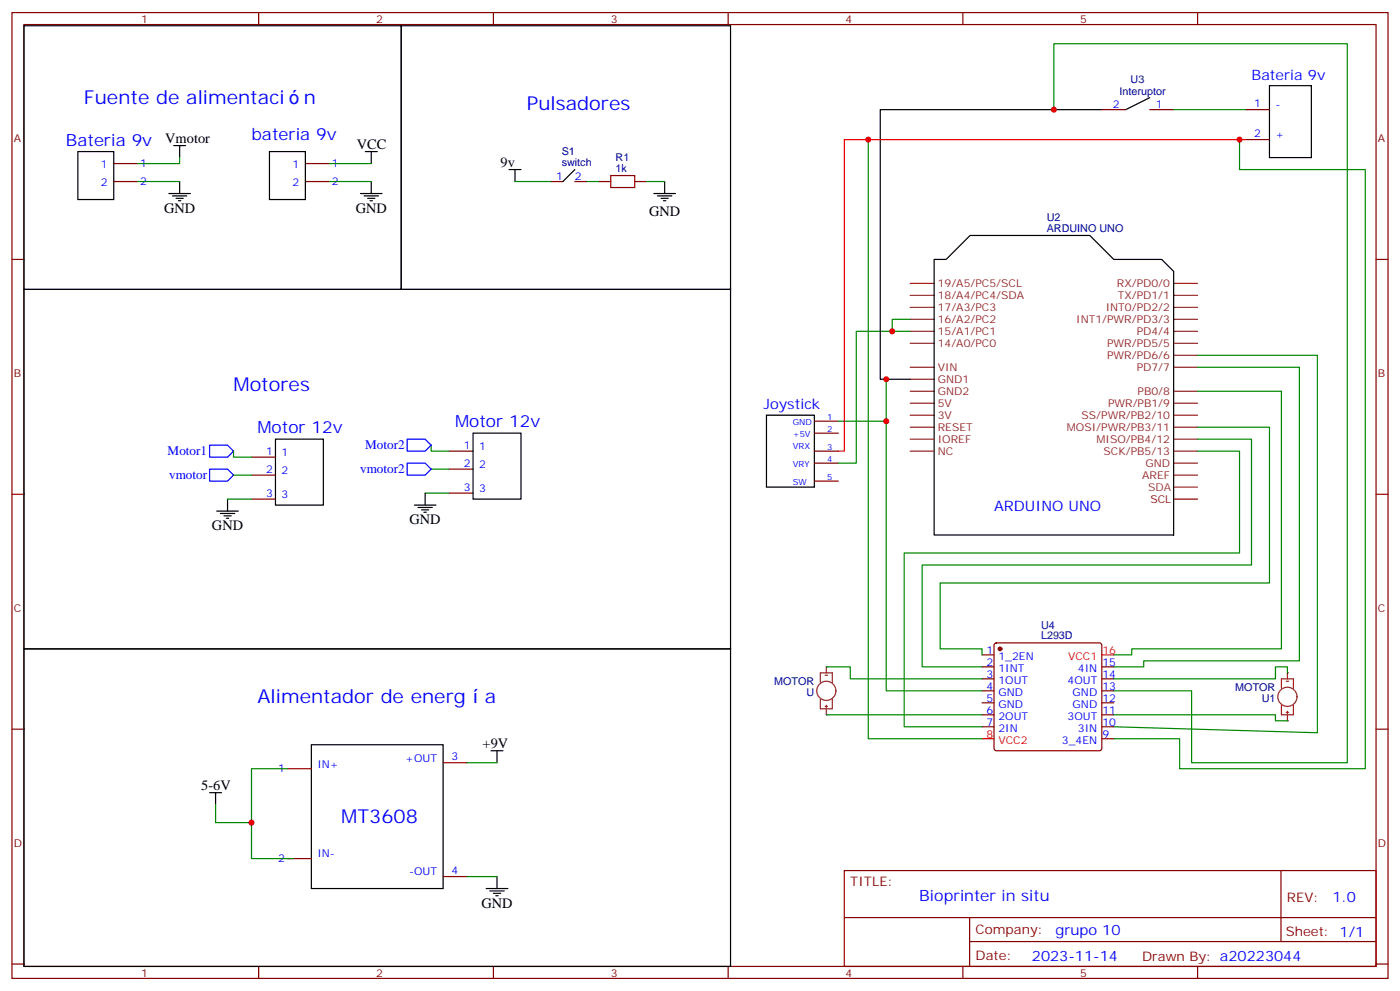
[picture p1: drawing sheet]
<svg xmlns="http://www.w3.org/2000/svg" width="412mm" height="292mm" viewBox="0 0 412 292" stroke-linecap="round" stroke-linejoin="round" font-family="sans-serif">
<g fill="none" stroke="#870000" stroke-width=".35">
<path d="M3.5 3.7h405.4v284.3h-405.4zM7.1 7.2h398.2v277.3h-398.2zM76.2 3.7v3.5M145.3 3.7v3.5M214.5 3.7v3.5M283.6 3.7v3.5M352.8 3.7v3.5M33.5 48.2h7.1M33.5 53.4h7.1M90 48.2h7M90 53.4h7M162.3 53.4h3.5"/>
<path d="M169.3 53.4h3.6M176.4 53.4h3.5M187 53.4h3.5M3.5 76.4h3.6M405.3 76.4h3.6M74.1 134.6h7M74.1 139.9h7M132.3 138.1h7M132.3 132.8h7M3.5 145.5h3.6M74.1 146.9h7M132.3 145.2h7"/>
<path d="M405.3 145.5h3.6M289.3 192.8h3.5M289.3 196.3h3.5M289.3 199.8h3.5M293 189.5l.5-.2h30.3l.5 .2 .3 .5v30.3l-.3 .5-.5 .2h-30.3l-.5-.2-.2-.5v-30.3zM324.6 196.3h3.5M324.6 199.8h3.5M3.5 214.7h3.6M289.3 203.4h3.5M289.3 206.9h3.5M289.3 210.4h3.5M289.3 214h3.5"/>
<path d="M324.6 203.4h3.5M324.6 206.9h3.5M324.6 210.4h3.5M324.6 214h3.5M324.6 217.5h3.5M405.3 214.7h3.6M84.7 226.3h7M130.5 224.5h7.1M84.7 252.8h7M130.5 258.1h7.1M248.7 256.3h156.6v28.2h-156.6zM377.3 256.3v20.9"/>
<path d="M248.7 270.1h156.5M285.6 277.2h119.6M285.6 270.1v14.2M3.5 283.8h3.6M76.2 284.5v3.5M145.3 284.5v3.5M214.5 284.5v3.5M283.6 284.5v3.5M352.8 284.5v3.5M405.3 283.8h3.6"/>
</g>
<g fill="none" stroke="#000" stroke-width=".35">
<path d="M7.1 7.6h111.1v77.6h-111.1zM118.2 7.6h97v77.6h-97zM22.9 44.6h10.6v14.1h-10.6zM49.7 57h6.4M50.8 57.7h4.2M51.2 42.9h3.5M51.9 58.4h2.1M52.6 59.1h.7M52.9 42.9v3.5M52.9 53.4v3.6M79.4 44.6h10.6v14.1h-10.6zM106.2 57h6.3"/>
<path d="M107.2 57.7h4.3M107.6 44.6h3.5M108.3 58.4h2.1M109 59.1h.7M109.4 44.6v3.6M109.4 53.4v3.6M149.9 49.9h3.6M151.7 49.9v3.5M169.3 49.9l-3.5 3.5M192.6 57h6.4M193.7 57.7h4.2M194.7 58.4h2.1"/>
<path d="M195.4 59.1h.7M195.8 53.4v3.6M7.1 85.2h208.1v105.8h-208.1zM81.1 129.3h14.1v19.4h-14.1zM139.3 127.5h14.2v19.4h-14.2zM63.9 150.5h6.3M64.9 151.2h4.2M66 151.9h2.1M66.7 152.6h.7M67 146.9v3.6M122.1 148.7h6.3M123.1 149.4h4.3"/>
<path d="M124.2 150.1h2.1M124.9 150.8h.7M125.2 145.2v3.5M7.1 191h208.1v93.5h-208.1zM91.7 219.3h38.8v42.3h-38.8zM61.7 233.4h3.6M63.5 233.4v3.5M144.6 221h3.6M146.4 221v3.5M146.4 258.1v3.5M143.2 261.6h6.4M144.3 262.3h4.2"/>
<path d="M145.3 263h2.2M146 263.7h.8"/>
</g>
<g fill="none" stroke="#008700" stroke-width=".35">
<path d="M40.6 53.4h12.3M52.9 46.4v1.8h-12.3M97 53.4h12.4M97 48.2h12.4M151.7 53.4h10.6M172.9 53.4h3.5M190.5 53.4h5.3M68.8 132.8v1.8h5.3M68.8 139.9h5.3M127 131.1v1.7h5.3M127 138.1h5.3M67 146.9h7.1"/>
<path d="M125.2 145.2h7.1M63.5 236.9v5.3h10.6M84.7 226.3h-10.6v26.5h12.3M137.6 224.5h8.8M137.6 258.1h8.8"/>
</g>
<path d="M179.9 51.7h7.1v3.5h-7.1z" fill="none" stroke="#a10000" stroke-width=".35"/>
<path d="M61.7 131.1h5.3l1.8 1.7-1.8 1.8h-5.3zM61.7 138.1h5.3l1.8 1.8-1.8 1.7h-5.3zM119.9 129.3h5.3l1.8 1.8-1.8 1.7h-5.3zM119.9 136.3h5.3l1.8 1.8-1.8 1.8h-5.3z" fill="none" stroke="#00f" stroke-width=".35"/>
<circle cx="294.6" cy="191" r=".53" fill="#870000" stroke="#870000" stroke-width=".35"/>
<path d="M324.6 192.8h3.5M289.3 217.5h3.5" fill="none" stroke="#f00" stroke-width=".35"/>
<g fill="none" stroke="#8c2424" stroke-width=".35">
<path d="M243.1 198.8h.7M243.4 196.3v1.8M241.7 200.9v-2.8h3.5v2.8M241.7 205.8v2.9h3.5v-2.9M243.1 208h.7M243.4 207.6v.7M243.4 208.7v1.7"/>
<circle cx="243.4" cy="203.4" r="2.82"/>
</g>
<g fill="#8c2424">
<circle cx="243.4" cy="210.4" r=".18"/>
<circle cx="243.4" cy="196.3" r=".18"/>
</g>
<path d="M275.2 76.4h3.5l7.1-7.1h35.2l7.1 7.1h14.1l3.5 3.5v77.6h-70.5zM225.8 122.2h14.1v21.2h-14.1z" fill="none" stroke="#000" stroke-width=".35"/>
<path d="M239.9 124h7M239.9 127.5h7M239.9 132.8h7M239.9 136.3h7M239.9 141.6h7" fill="none" stroke="#870000" stroke-width=".35"/>
<g fill="none" stroke="#8c2424" stroke-width=".35">
<path d="M268.1 83.4h7.1M268.1 87h7.1M268.1 90.5h7.1M268.1 94h7.1M268.1 97.5h7.1M345.7 83.4h7.1M345.7 87h7.1M345.7 90.5h7.1M345.7 94h7.1M345.7 97.5h7.1M268.1 101.1h7.1M268.1 108.1h7.1"/>
<path d="M268.1 115.2h7.1M268.1 118.7h7.1M268.1 111.7h7.1M345.7 101.1h7.1M345.7 104.6h7.1M345.7 108.1h7.1M345.7 115.2h7.1M345.7 118.7h7.1M268.1 122.2h7.1M268.1 125.8h7.1M268.1 129.3h7.1M268.1 132.8h7.1"/>
<path d="M345.7 122.2h7.1M345.7 125.8h7.1M345.7 129.3h7.1M345.7 132.8h7.1M345.7 136.3h7.1M345.7 139.9h7.1M379.2 198.1v1.7M377.5 202.7v-2.9h3.5v2.9M377.5 207.6v2.8h3.5v-2.8M378.9 209.7h.7M378.9 200.6h.7M379.2 209.4v.7"/>
<path d="M379.2 210.4v1.8"/>
<circle cx="379.2" cy="205.1" r="2.82"/>
</g>
<path d="M345.7 143.4h7.1" fill="none" stroke="#933" stroke-width=".35"/>
<path d="M345.7 146.9h7.1" fill="none" stroke="#900" stroke-width=".35"/>
<g fill="#8c2424">
<circle cx="379.2" cy="212.2" r=".18"/>
<circle cx="379.2" cy="198.1" r=".18"/>
</g>
<path d="M324.6 32.3h-65.3v79.4h8.8M338.7 28.8l-7.1 3.5M373.9 25.2h12.4v21.2h-12.4z" fill="none" stroke="#000" stroke-width=".35"/>
<path d="M324.6 32.3h7M338.7 32.3h7M366.9 32.3h7M366.9 41.1h7" fill="none" stroke="#870000" stroke-width=".35"/>
<g fill="none" stroke="#008700" stroke-width=".35">
<path d="M310.4 32.3v-19.4h86.5v211.6h-45.9v-21.1h-22.9M345.7 32.3h21.2M255.8 41.1v176.4h33.5M365.1 41.1v8.8h37.1v176.4h-54.7v-8.8h-19.4M268.1 97.5h-15.9v38.8h-5.3M268.1 94h-5.3v3.5M261.1 111.7v91.7h28.2M352.8 104.6h35.3v111.1l-60-1.7M352.8 108.1h30v86.5h-45.9v1.7h-8.8M352.8 115.2h24.7v75.8h-44.1v1.8h-5.3M246.9 124h14.2M352.8 132.8h12.3v30h-98.8v51.2h23"/>
<path d="M352.8 129.3h15.9v37h-97.1v30h17.7M352.8 125.8h21.1v45.8h-97v19.4h12.4v1.8M243.4 196.3h7.1v3.5h38.8M379.2 198.1v-1.8h-3.5v3.5h-47.6M243.4 210.4h45.9M328.1 210.4h47.6v1.8h3.5"/>
</g>
<path d="M366.9 41.1h-118.2v91.7h-1.8" fill="none" stroke="#f00" stroke-width=".35"/>
<g fill="#c00">
<circle cx="74.1" cy="242.2" r=".88"/>
<circle cx="261.1" cy="111.7" r=".88"/>
<circle cx="261.1" cy="124" r=".88"/>
<circle cx="255.8" cy="41.1" r=".88"/>
<circle cx="262.8" cy="97.5" r=".88"/>
<circle cx="365.1" cy="41.1" r=".88"/>
<circle cx="310.4" cy="32.3" r=".88"/>
</g>
<g font-size="5.6" fill="#00f">
<text x="24.7" y="30.5">Fuente de alimentaci</text>
<text x="89.5" y="30.5">n</text>
<text x="155.2" y="32.3">Pulsadores</text>
<text x="68.8" y="115.2">Motores</text>
<text x="75.8" y="206.9">Alimentador de energ</text>
<text x="142.8" y="206.9">a</text>
<text x="100.5" y="242.2">MT3608</text>
</g>
<g font-size="4.9" fill="#00f">
<text x="74.1" y="41.1">bateria 9v</text>
<text x="19.4" y="42.9">Bateria 9v</text>
<text x="134.1" y="125.8">Motor 12v</text>
<text x="75.8" y="127.5">Motor 12v</text>
</g>
<text font-size="4.6" fill="#00f" x="270.8" y="265.3">Bioprinter in situ</text>
<g font-size="4.2" fill="#00f">
<text x="368.7" y="23.5">Bateria 9v</text>
<text x="224.9" y="120.5">Joystick</text>
<text x="292.8" y="150.5">ARDUINO UNO</text>
<text x="392.5" y="265.6">1.0</text>
<text x="310.9" y="275.1">grupo 10</text>
<text x="304" y="282.9">2023-11-14</text>
</g>
<g font-size="4.2">
<text x="48.7" y="42.2">Vmotor</text>
<text x="105.1" y="43.9">VCC</text>
<text x="147.5" y="49.2">9v</text>
<text x="48.3" y="62.6">GND</text>
<text x="104.8" y="62.6">GND</text>
<text x="191.2" y="63.7">GND</text>
<text x="120.6" y="154.3">GND</text>
<text x="62.4" y="156.1">GND</text>
<text x="142.2" y="220.3">+9V</text>
<text x="59.3" y="232.7">5-6V</text>
<text x="141.8" y="267.2">GND</text>
</g>
<g font-size="3.9" fill="#00f">
<text x="49.4" y="134.1">Motor1</text>
<text x="107.6" y="132.3">Motor2</text>
<text x="49.8" y="141.1">vmotor</text>
<text x="106.1" y="139.3">vmotor2</text>
</g>
<g font-size="3.9" fill="#800">
<text x="250.5" y="260.9">TITLE:</text>
<text x="379.1" y="265.6">REV:</text>
<text x="287.4" y="275.1">Company:</text>
<text x="378.7" y="275.7">Sheet: 1/1</text>
<text x="287.4" y="282.8">Date:</text>
<text x="336.4" y="282.8">Drawn By: a20223044</text>
</g>
<g font-size="3.2" fill="#800">
<text x="41.6" y="6.7">1</text>
<text x="110.8" y="6.7">2</text>
<text x="179.9" y="6.7">3</text>
<text x="249.1" y="6.7">4</text>
<text x="318.2" y="6.7">5</text>
<text x="4.1" y="41.8">A</text>
<text x="405.9" y="41.8">A</text>
<text x="4.1" y="110.9">B</text>
<text x="405.9" y="110.9">B</text>
<text x="4.1" y="180.1">C</text>
<text x="405.9" y="180.1">C</text>
<text x="4.1" y="249.2">D</text>
<text x="405.9" y="249.2">D</text>
<text x="41.6" y="287.5">1</text>
<text x="110.8" y="287.5">2</text>
<text x="179.9" y="287.5">3</text>
<text x="249.1" y="287.5">4</text>
<text x="318.2" y="287.5">5</text>
</g>
<g font-size="3.2" fill="#000080">
<text x="329.8" y="28.1">Interuptor</text>
<text x="333" y="24.5">U3</text>
<text x="165.5" y="45.6">S1</text>
<text x="181.3" y="47.4">R1</text>
<text x="165.5" y="48.8">switch</text>
<text x="181.3" y="50.6">1k</text>
<text x="308.3" y="65.1">U2</text>
<text x="308.3" y="68.3">ARDUINO UNO</text>
<text x="306.7" y="185">U4</text>
<text x="306.7" y="188.2">L293D</text>
<text x="228.1" y="201.6">MOTOR</text>
<text x="363.9" y="203.4">MOTOR</text>
<text x="237.6" y="204.8">U</text>
<text x="371.7" y="206.6">U1</text>
</g>
<g font-size="3.2" fill="#00f">
<text x="327.8" y="31.9">2</text>
<text x="340.4" y="31.9">1</text>
<text x="369.5" y="31.6">1</text>
<text x="375.7" y="31.9">-</text>
<text x="369.5" y="40.4">2</text>
<text x="375.7" y="40.7">+</text>
<text x="29.7" y="49.6">1</text>
<text x="41.3" y="49.2">1</text>
<text x="86.2" y="49.6">1</text>
<text x="97.7" y="49.2">1</text>
<text x="163.8" y="53.1">1</text>
<text x="169.3" y="53.1">2</text>
<text x="29.7" y="54.9">2</text>
<text x="41.3" y="54.5">2</text>
<text x="86.2" y="54.9">2</text>
<text x="97.7" y="54.5">2</text>
<text x="78.4" y="133.9">1</text>
<text x="82.9" y="134.2">1</text>
<text x="136.6" y="137.4">2</text>
<text x="136.6" y="132.1">1</text>
<text x="141.1" y="137.8">2</text>
<text x="141.1" y="132.5">1</text>
<text x="78.4" y="139.2">2</text>
<text x="82.9" y="139.5">2</text>
<text x="78.4" y="146.2">3</text>
<text x="82.9" y="146.6">3</text>
<text x="136.6" y="144.5">3</text>
<text x="141.1" y="144.8">3</text>
<text x="290.6" y="192.4">1</text>
<text x="290.6" y="196">2</text>
<text x="294.1" y="194.2">1_2EN</text>
<text x="294.1" y="197.7">1INT</text>
<text x="317.5" y="197.7">4IN</text>
<text x="324.7" y="196">15</text>
<text x="290.6" y="199.5">3</text>
<text x="290.6" y="203">4</text>
<text x="294.1" y="201.3">1OUT</text>
<text x="314.5" y="201.3">4OUT</text>
<text x="324.7" y="203">13</text>
<text x="324.7" y="199.5">14</text>
<text x="290.6" y="206.6">5</text>
<text x="294.1" y="204.8">GND</text>
<text x="294.1" y="208.3">GND</text>
<text x="316" y="208.3">GND</text>
<text x="316" y="204.8">GND</text>
<text x="324.7" y="206.6">12</text>
<text x="290.6" y="210.1">6</text>
<text x="290.6" y="213.6">7</text>
<text x="294.1" y="211.8">2OUT</text>
<text x="294.1" y="215.4">2IN</text>
<text x="314.5" y="211.8">3OUT</text>
<text x="317.5" y="215.4">3IN</text>
<text x="324.7" y="213.6">10</text>
<text x="324.7" y="210.1">11</text>
<text x="312.8" y="218.9">3_4EN</text>
<text x="324.7" y="217.1">9</text>
<text x="81.9" y="227.4">1</text>
<text x="93.5" y="226">IN+</text>
<text x="119.4" y="224.2">+OUT</text>
<text x="133" y="223.8">3</text>
<text x="81.9" y="253.8">2</text>
<text x="93.5" y="252.4">IN-</text>
<text x="120.5" y="257.7">-OUT</text>
<text x="133" y="257.4">4</text>
</g>
<g font-size="3.2" fill="#8d2323">
<text x="276.2" y="84.5">19/A5/PC5/SCL</text>
<text x="276.2" y="88">18/A4/PC4/SDA</text>
<text x="329" y="84.5">RX/PD0/0</text>
<text x="329.3" y="88">TX/PD1/1</text>
<text x="276.2" y="91.5">17/A3/PC3</text>
<text x="276.2" y="95.1">16/A2/PC2</text>
<text x="317" y="95.1">INT1/PWR/PD3/3</text>
<text x="325.7" y="91.5">INT0/PD2/2</text>
<text x="276.2" y="98.6">15/A1/PC1</text>
<text x="334.8" y="98.6">PD4/4</text>
<text x="276.2" y="102.1">14/A0/PC0</text>
<text x="326.1" y="102.1">PWR/PD5/5</text>
<text x="326.1" y="105.7">PWR/PD6/6</text>
<text x="276.2" y="109.2">VIN</text>
<text x="276.2" y="112.7">GND1</text>
<text x="334.8" y="109.2">PD7/7</text>
<text x="276.2" y="116.2">GND2</text>
<text x="276.2" y="119.8">5V</text>
<text x="326.4" y="119.8">PWR/PB1/9</text>
<text x="335.1" y="116.2">PB0/8</text>
<text x="276.2" y="123.3">3V</text>
<text x="318.6" y="123.3">SS/PWR/PB2/10</text>
<text x="276.2" y="126.8">RESET</text>
<text x="276.2" y="130.4">IOREF</text>
<text x="314.3" y="126.8">MOSI/PWR/PB3/11</text>
<text x="323" y="130.4">MISO/PB4/12</text>
<text x="276.2" y="133.9">NC</text>
<text x="325.1" y="133.9">SCK/PB5/13</text>
<text x="337.4" y="137.4">GND</text>
<text x="336.5" y="140.9">AREF</text>
</g>
<text font-size="3.2" fill="#933" x="338.2" y="144.5">SDA</text>
<text font-size="3.2" fill="#900" x="338.9" y="148">SCL</text>
<g font-size="3.2" fill="#f00">
<text x="314.6" y="194.2">VCC1</text>
<text x="324.7" y="192.4">16</text>
<text x="290.6" y="217.1">8</text>
<text x="294.1" y="218.9">VCC2</text>
</g>
<g font-size="2.5" fill="#00f">
<text x="233.5" y="125.1">GND</text>
<text x="243.6" y="123.6">1</text>
<text x="233.5" y="128.6">+5V</text>
<text x="243.6" y="127.2">2</text>
<text x="233.5" y="132.1">VRX</text>
<text x="233.5" y="137.4">VRY</text>
<text x="243.6" y="132.5">3</text>
<text x="243.6" y="136">4</text>
<text x="233.5" y="142.7">SW</text>
<text x="243.6" y="141.3">5</text>
</g>
</svg>
